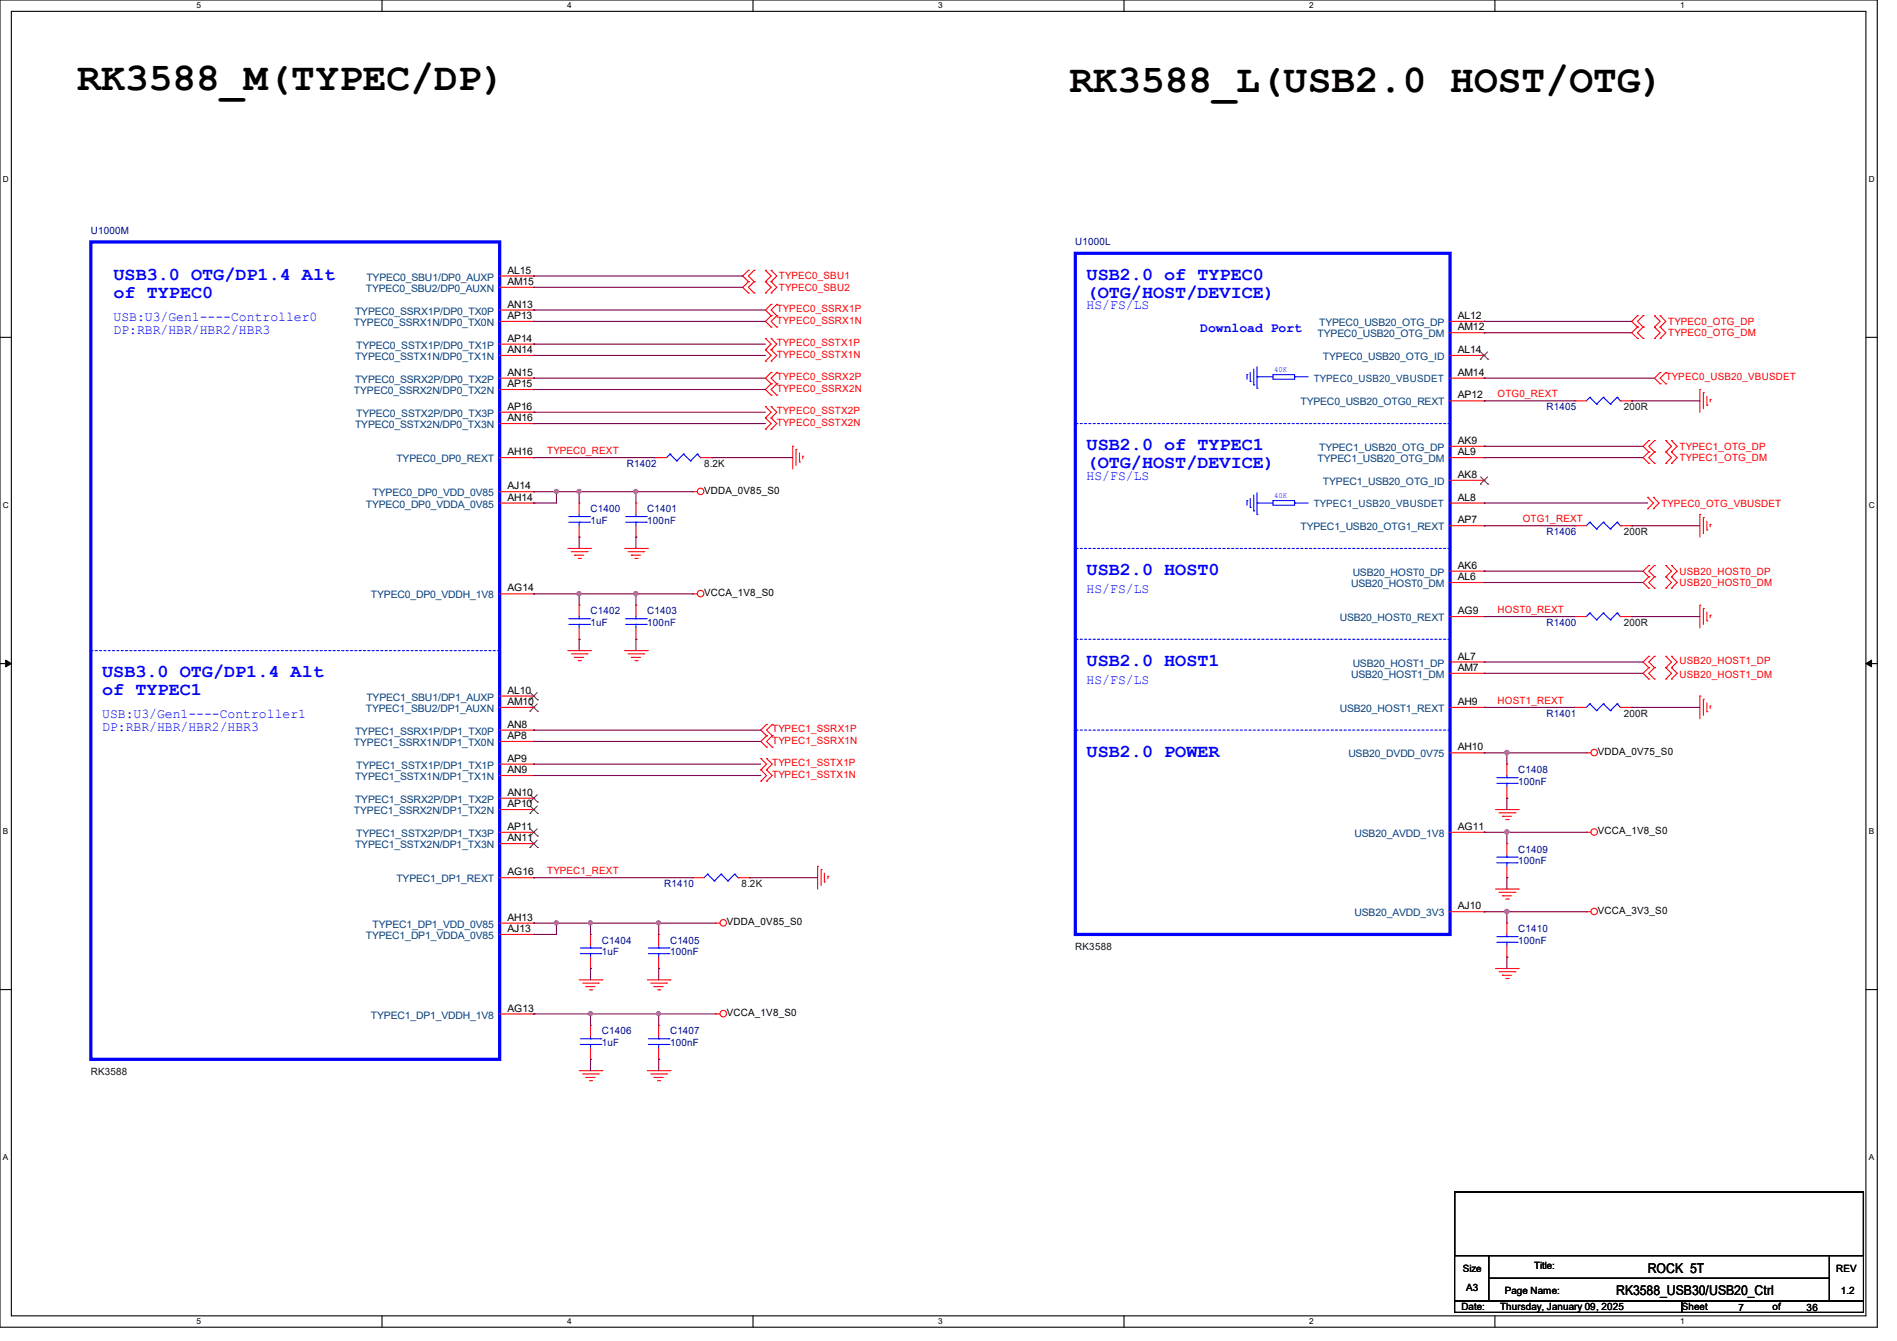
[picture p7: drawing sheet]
<svg xmlns="http://www.w3.org/2000/svg" width="297mm" height="210mm" viewBox="0 0 297 210" stroke-linecap="round" stroke-linejoin="round" font-family="sans-serif">
<path d="M0 0h293.9v207.9h-293.9zM1.8 1.8h290.3v204.3h-290.3z" fill="none" stroke="#000" stroke-width=".17"/>
<g fill="#fff">
<path d="M30.8 .2h.7v1.4h-.7z"/>
<path d="M30.8 206.2h.7v1.4h-.7z"/>
</g>
<path d="M59.8 0v1.8M59.8 206.1v1.8" fill="none" stroke="#000" stroke-width=".17"/>
<g fill="#fff">
<path d="M88.8 .2h.7v1.4h-.7z"/>
<path d="M88.8 206.2h.7v1.4h-.7z"/>
</g>
<path d="M117.9 0v1.8M117.9 206.1v1.8" fill="none" stroke="#000" stroke-width=".17"/>
<g fill="#fff">
<path d="M146.9 .2h.7v1.4h-.7z"/>
<path d="M146.9 206.2h.7v1.4h-.7z"/>
</g>
<path d="M176 0v1.8M176 206.1v1.8" fill="none" stroke="#000" stroke-width=".17"/>
<g fill="#fff">
<path d="M205 .2h.7v1.4h-.7z"/>
<path d="M205 206.2h.7v1.4h-.7z"/>
</g>
<path d="M234.1 0v1.8M234.1 206.1v1.8" fill="none" stroke="#000" stroke-width=".17"/>
<g fill="#fff">
<path d="M263.1 .2h.6v1.4h-.6z"/>
<path d="M263.1 206.2h.6v1.4h-.6z"/>
<path d="M.5 27.3h.9v1.4h-.9z"/>
<path d="M292.6 27.3h.9v1.4h-.9z"/>
<path d="M.5 78.4h.9v1.4h-.9z"/>
<path d="M292.6 78.4h.9v1.4h-.9z"/>
</g>
<path d="M0 52.8h1.8M292.1 52.8h1.8" fill="none" stroke="#000" stroke-width=".17"/>
<g fill="#fff">
<path d="M.5 129.5h.8v1.4h-.8z"/>
<path d="M292.6 129.5h.8v1.4h-.8z"/>
</g>
<path d="M0 103.9h1.8M292.1 103.9h1.8" fill="none" stroke="#000" stroke-width=".17"/>
<path d="M.9 103.4l.9 .5-.9 .5zM292.1 103.9l.9-.5v1z" fill="#000" stroke="#000" stroke-width=".16"/>
<g fill="#fff">
<path d="M.5 180.5h.8v1.4h-.8z"/>
<path d="M292.6 180.5h.8v1.4h-.8z"/>
</g>
<path d="M0 155h1.8M292.1 155h1.8M227.8 186.7h64v9.9h-64zM227.8 196.6h5.3v7.2h-5.3zM233.1 196.6h53.3v3.6h-53.3zM286.4 196.6h5.4v7.2h-5.4zM227.8 203.8h35.5v1.7h-35.5zM233.1 200.2h53.3v3.6h-53.3zM263.3 203.8h28.5v1.7h-28.5z" fill="none" stroke="#000" stroke-width=".17"/>
<g fill="none" stroke="#f00" stroke-width=".17">
<path d="M78.2 43.2h5.4M78.2 45h5.4M78.2 48.6h5.4M78.2 55.7h5.4M78.2 59.2h5.4M78.2 50.3h5.4M78.2 53.9h5.4M83.6 43.2h.1M83.6 45h.1M83.6 48.6h.1M83.6 55.7h.1M83.6 59.2h.1"/>
<path d="M83.6 50.3h.1M83.6 53.9h.1M117.2 42.3h.1M117.2 44.1h.1M117.2 45.9h.1M117.2 42.3l-.9 .9 .9 .9M117.2 44.1l-.9 .9 .9 .9M118.1 44.1h.1M118.1 42.3h.1M118.1 45.9h.1M118.1 42.3l-.9 .9 .9 .9M118.1 44.1l-.9 .9 .9 .9"/>
<path d="M119.8 44.1h.1M119.8 42.3h.1M119.8 45.9h.1M119.8 54.8h.1M119.8 53h.1M119.8 56.6h.1M119.8 42.3l.9 .9-.9 .9M119.8 44.1l.9 .9-.9 .9M119.8 53l.9 .9-.9 .9M119.8 54.8l.9 .9-.9 .9M120.7 44.1h.1M120.7 42.3h.1"/>
<path d="M120.7 45.9h.1M120.7 58.3h.1M120.7 54.8h.1M120.7 53h.1M120.7 56.6h.1M120.7 47.7h.1M120.7 49.4h.1M120.7 51.2h.1M120.7 42.3l.9 .9-.9 .9M120.7 47.7l-.9 .9 .9 .8M120.7 44.1l.9 .9-.9 .9M120.7 58.3l-.9 .9 .9 .9"/>
<path d="M120.7 53l.9 .9-.9 .9M120.7 54.8l.9 .9-.9 .9M120.7 49.4l-.9 .9 .9 .9M121.6 58.3h.1M121.6 49.4h.1M121.6 47.7h.1M121.6 51.2h.1M121.6 47.7l-.9 .9 .9 .8M121.6 58.3l-.9 .9 .9 .9M121.6 49.4l-.9 .9 .9 .9M227 55.7h5.4M227 59.2h5.4"/>
<path d="M227 50.3h5.4M227 52.1h5.4M232.4 50.3h.1M232.4 55.7h.1M232.4 52.1h.1M232.4 59.2h.1M256.4 49.4h.1M256.4 51.2h.1M256.4 53h.1M256.4 49.4l-.9 .9 .9 .9M256.4 51.2l-.9 .9 .9 .9M257.3 51.2h.1"/>
<path d="M257.3 49.4h.1M257.3 53h.1M257.3 49.4l-.9 .9 .9 .9M257.3 51.2l-.9 .9 .9 .9M259 51.2h.1M259 49.4h.1M259 53h.1M259 49.4l.9 .9-.9 .9M259 51.2l.9 .9-.9 .9M259.9 51.2h.1M259.9 49.4h.1M259.9 53h.1"/>
<path d="M259.9 58.3h.1M259.9 49.4l.9 .9-.9 .9M259.9 51.2l.9 .9-.9 .9M259.9 58.3l-.9 .9 .9 .9M260.8 58.3h.1M260.8 58.3l-.9 .9 .9 .9M78.2 77h5.4M78.2 78.8h5.4M78.2 71.7h5.4M78.2 66.3h5.4M78.2 61h5.4M78.2 64.6h5.4"/>
<path d="M83.6 78.8h.1M83.6 71.7h.1M83.6 77h.1M83.6 66.3h.1M83.6 61h.1M83.6 64.6h.1M90.7 78.8h.1M90.7 78.8v1.8M99.6 78.8h.1M99.6 78.8v1.8M102.6 71.7h.1M102.6 71.7h1.8"/>
<path d="M108.5 77h.1M108.5 77h.7M109.7 71.7h1.8M111.5 71.7h.1M119.8 65.4h.1M119.8 63.7h.1M119.8 67.2h.1M119.8 63.7l.9 .9-.9 .8M119.8 65.4l.9 .9-.9 .9M120.7 65.4h.1M120.7 63.7h.1M120.7 67.2h.1"/>
<path d="M120.7 60.1h.1M120.7 61.9h.1M120.7 63.7l.9 .9-.9 .8M120.7 65.4l.9 .9-.9 .9M120.7 60.1l-.9 .9 .9 .9M121.6 61.9h.1M121.6 60.1h.1M121.6 60.1l-.9 .9 .9 .9M124.1 69.9h.1M124.1 69.9v3.5M124.6 70.4h.1M124.6 70.4v2.5"/>
<path d="M125.2 72.3h.1M125.2 71v1.3M125.7 71.5h.1M125.7 71.5v.3M227 62.8h5.4M227 78.8h5.4M227 71.7h5.4M227 75.2h5.4M227 69.9h5.4M232.4 75.2h.1M232.4 69.9h.1M232.4 78.8h.1"/>
<path d="M232.4 71.7h.1M232.4 62.8h.1M246.6 62.8h.1M246.6 62.8h1.8M253.7 62.8h1.8M255.5 62.8h.1M258 77.9h.1M258 79.7h.1M258 77.9l.9 .9-.9 .9M258.1 69h.1M258.1 70.8h.1M258.1 72.6h.1"/>
<path d="M258.1 69l-.8 .9 .8 .9M258.1 70.8l-.8 .9 .8 .9M258.9 77.9h.1M258.9 79.7h.1M258.9 77.9l.9 .9-.9 .9M259 70.8h.1M259 69h.1M259 72.6h.1M259 69l-.9 .9 .9 .9M259 70.8l-.9 .9 .9 .9M259.9 60.1h.1M260.8 70.8h.1"/>
<path d="M260.8 69h.1M260.8 72.6h.1M260.8 60.1h.1M260.8 69l.9 .9-.9 .9M260.8 70.8l.9 .9-.9 .9M261.7 70.8h.1M261.7 69h.1M261.7 72.6h.1M261.7 69l.9 .9-.9 .9M261.7 70.8l.9 .9-.9 .9M266.1 61h.1M266.1 61v3.6"/>
<path d="M266.7 61.5h.1M266.7 61.5v2.5M267.3 63.5h.1M267.3 62.1v1.4M267.8 62.6h.1M267.8 62.6v.3M78.2 93h5.4M83.6 93h.1M88.9 85.9h3.6M89.5 86.4h2.4M90 87h.1M90 87h1.4"/>
<path d="M90.5 87.5h.3M90.7 94.8h.1M90.7 84.1h.1M90.7 82.3v1.8M90.7 94.8v1.8M90.7 98.3v1.8M90.8 87.5h.1M91.9 86.4h.1M92.5 85.9h.1M97.8 85.9h3.5M98.3 86.4h2.5M98.8 87h.1"/>
<path d="M98.8 87h1.5M99.4 87.5h.3M99.6 94.8h.1M99.6 84.1h.1M99.6 82.3v1.8M99.6 94.8v1.8M99.6 98.3v1.8M99.7 87.5h.1M100.8 86.4h.1M101.3 85.9h.1M108.5 93h.1M108.5 93h.7"/>
<path d="M227 96.6h5.4M227 89.5h5.4M227 91.2h5.4M227 82.3h5.4M232.4 96.6h.1M232.4 89.5h.1M232.4 91.2h.1M232.4 82.3h.1M246.6 96.6h.1M246.6 82.3h.1M246.6 96.6h1.8M246.6 82.3h1.8"/>
<path d="M253.7 96.6h1.8M253.7 82.3h1.8M255.5 96.6h.1M255.5 82.3h.1M258.1 88.6h.1M258.1 90.3h.1M258.1 92.1h.1M258.1 88.6l-.8 .9 .8 .8M258.1 90.3l-.8 .9 .8 .9M259 90.3h.1M259 88.6h.1M259 92.1h.1"/>
<path d="M259 88.6l-.9 .9 .9 .8M259 90.3l-.9 .9 .9 .9M260.8 90.3h.1M260.8 88.6h.1M260.8 92.1h.1M260.8 88.6l.9 .9-.9 .8M260.8 90.3l.9 .9-.9 .9M261.7 90.3h.1M261.7 88.6h.1M261.7 92.1h.1M261.7 88.6l.9 .9-.9 .8M261.7 90.3l.9 .9-.9 .9"/>
<path d="M266.1 94.8h.1M266.1 80.6h.1M266.1 80.6v3.5M266.1 94.8v3.5M266.7 95.3h.1M266.7 81.1h.1M266.7 81.1v2.5M266.7 95.3v2.5M267.3 97.2h.1M267.3 83h.1M267.3 81.6v1.4M267.3 95.8v1.4"/>
<path d="M267.8 96.4h.1M267.8 82.1h.1M267.8 82.1v.4M267.8 96.4v.3M78.2 109h5.4M78.2 110.8h5.4M78.2 114.3h5.4M78.2 116.1h5.4M78.2 119.7h5.4M83.6 109h.1M83.6 110.8h.1M83.6 114.3h.1"/>
<path d="M83.6 116.1h.1M83.6 119.7h.1M88.9 101.9h3.6M89.5 102.4h2.4M90 103h.1M90 103h1.4M90.5 103.5h.3M90.7 100.1h.1M90.8 103.5h.1M91.9 102.4h.1M92.5 101.9h.1M97.8 101.9h3.5"/>
<path d="M98.3 102.4h2.5M98.8 103h.1M98.8 103h1.5M99.4 103.5h.3M99.6 100.1h.1M99.7 103.5h.1M100.8 102.4h.1M101.3 101.9h.1M119.1 118.8h.1M119.1 118.8l.9 .9-.9 .9M120 118.8h.1M120 113.5h.1"/>
<path d="M120 115.2h.1M120 117h.1M120 118.8l.9 .9-.9 .9M120 113.5l-.9 .8 .9 .9M120 115.2l-.9 .9 .9 .9M120.9 115.2h.1M120.9 113.5h.1M120.9 117h.1M120.9 113.5l-.9 .8 .9 .9M120.9 115.2l-.9 .9 .9 .9M227 117.9h5.4M227 110.8h5.4"/>
<path d="M227 103.7h5.4M227 105.5h5.4M232.4 110.8h.1M232.4 117.9h.1M232.4 103.7h.1M232.4 105.5h.1M235.9 119.7h.1M235.9 119.7v1.8M246.6 110.8h.1M246.6 110.8h1.8M248.4 117.9h.1M248.4 117.9h.7"/>
<path d="M253.7 110.8h1.8M255.5 110.8h.1M258.1 102.8h.1M258.1 104.6h.1M258.1 106.3h.1M258.1 102.8l-.8 .9 .8 .9M258.1 104.6l-.8 .9 .8 .8M259 104.6h.1M259 102.8h.1M259 106.3h.1M259 102.8l-.9 .9 .9 .9M259 104.6l-.9 .9 .9 .8"/>
<path d="M260.8 104.6h.1M260.8 102.8h.1M260.8 106.3h.1M260.8 102.8l.9 .9-.9 .9M260.8 104.6l.9 .9-.9 .8M261.7 104.6h.1M261.7 102.8h.1M261.7 106.3h.1M261.7 102.8l.9 .9-.9 .9M261.7 104.6l.9 .9-.9 .8M266.1 109h.1M266.1 109v3.6"/>
<path d="M266.7 109.5h.1M266.7 109.5v2.5M267.3 111.5h.1M267.3 110.1v1.4M267.8 110.6h.1M267.8 110.6v.4M78.2 126.8h5.4M78.2 130.3h5.4M78.2 137.5h5.4M78.2 121.5h5.4M78.2 125h5.4M78.2 132.1h5.4"/>
<path d="M83.6 137.5h.1M83.6 121.5h.1M83.6 125h.1M83.6 132.1h.1M83.6 126.8h.1M83.6 130.3h.1M108.5 137.5h.1M108.5 137.5h1.7M115.6 137.5h1.7M117.3 137.5h.1M119.1 120.6h.1M119.1 122.3h.1"/>
<path d="M119.1 120.6l.9 .9-.9 .8M120 120.6h.1M120 122.3h.1M120 120.6l.9 .9-.9 .8M128 135.7h.1M128 135.7v3.5M128.6 136.2h.1M128.6 136.2v2.5M129.1 138.1h.1M129.1 136.7v1.4M129.6 137.2h.1M129.6 137.2v.4"/>
<path d="M227 130.3h5.4M232.4 130.3h.1M234.1 139.2h3.6M234.1 126.8h3.6M234.7 139.7h2.5M234.7 127.3h2.5M235.2 127.8h.1M235.2 127.8h1.4M235.8 128.4h.3M235.9 125h.1M235.9 132.1h.1M235.9 137.5h.1"/>
<path d="M235.9 123.2v1.8M235.9 132.1v1.8M235.9 135.7v1.8M236.1 128.4h.1M237.2 139.7h.1M237.2 127.3h.1M237.7 139.2h.1M237.7 126.8h.1M248.4 130.3h.1M248.4 130.3h.7M78.2 158.8h5.4M78.2 144.6h5.4"/>
<path d="M78.2 146.3h5.4M83.6 158.8h.1M83.6 144.6h.1M83.6 146.3h.1M90.7 153.5h3.5M91.2 154h2.5M91.7 154.5h.1M91.7 154.5h1.5M92.3 155h.3M92.5 146.3h.1M92.5 151.7h.1M92.5 146.3v1.8"/>
<path d="M92.5 149.9v1.8M92.6 155h.1M93.7 154h.1M94.2 153.5h.1M101.3 153.5h3.6M101.9 154h2.5M102.4 154.5h.1M102.4 154.5h1.4M103 155h.3M103.1 146.3h.1M103.1 151.7h.1M103.1 146.3v1.8"/>
<path d="M103.1 149.9v1.8M103.3 155h.1M104.4 154h.1M104.9 153.5h.1M112 158.8h.1M112 144.6h.1M112 158.8h.7M112 144.6h.7M227 142.8h5.4M232.4 142.8h.1M234.1 151.7h3.6M234.7 152.2h2.5"/>
<path d="M235.2 140.3h.1M235.2 152.7h.1M235.2 140.3h1.4M235.2 152.7h1.4M235.8 140.8h.3M235.8 153.2h.3M235.9 144.6h.1M235.9 149.9h.1M235.9 144.6v1.7M235.9 148.1v1.8M236.1 140.8h.1M236.1 153.2h.1"/>
<path d="M237.2 152.2h.1M237.7 151.7h.1M248.4 142.8h.1M248.4 142.8h.7M90.7 167.7h3.5M91.2 168.2h2.5M91.7 168.7h.1M91.7 168.7h1.5M92.3 169.2h.3M92.5 160.6h.1M92.5 165.9h.1M92.5 160.6v1.7"/>
<path d="M92.5 164.1v1.8M92.6 169.2h.1M93.7 168.2h.1M94.2 167.7h.1M101.3 167.7h3.6M101.9 168.2h2.5M102.4 168.7h.1M102.4 168.7h1.4M103 169.2h.3M103.1 160.6h.1M103.1 165.9h.1M103.1 160.6v1.7"/>
<path d="M103.1 164.1v1.8M103.3 169.2h.1M104.4 168.2h.1M104.9 167.7h.1"/>
<circle cx="109.7" cy="77" r=".51"/>
<circle cx="109.7" cy="93" r=".51"/>
<circle cx="249.6" cy="117.9" r=".51"/>
<circle cx="249.6" cy="130.3" r=".51"/>
<circle cx="113.2" cy="144.5" r=".51"/>
<circle cx="113.2" cy="158.8" r=".51"/>
<circle cx="249.6" cy="142.7" r=".51"/>
</g>
<g fill="none" stroke="#00f" stroke-width=".17">
<path d="M195.2 58.7h.1M195.2 58.7v.7M195.7 59.7h.1M195.7 58.3v1.4M196.3 57.8v2.5M196.8 59h.1M196.8 57.4v3.4M196.8 59h2.5M199.3 58.7h3.4v.7h-3.4zM202.7 59h.1M202.7 59h2.1M104.9 71.1h.1"/>
<path d="M104.9 71.1l-.5 .6M104.9 71.1l1.1 1.1M106 72.2h.1M107 71.1h.1M107 71.1l-1 1.1M107 71.1l1.1 1.1M108.1 72.2h.1M109.2 71.1h.1M109.2 71.1l-1.1 1.1M109.2 71.1l.5 .6M109.7 71.7h.1M195.2 78.4h.1"/>
<path d="M195.2 78.4v.7M195.7 79.5h.1M195.7 78.1v1.4M196.3 60.3h.1M196.3 77.5v2.5M196.8 78.8h.1M196.8 60.8h.1M196.8 77.2v3.4M196.8 78.8h2.5M199.3 78.4h3.4v.7h-3.4zM202.7 78.8h.1M202.7 78.8h2.1"/>
<path d="M248.9 62.2h.1M248.9 62.2l-.5 .6M248.9 62.2l1.1 1.1M250 63.3h.1M251 62.2h.1M251 62.2l-1 1.1M251 62.2l1.1 1.1M252.1 63.3h.1M253.2 62.2h.1M253.2 62.2l-1.1 1.1M253.2 62.2l.5 .6M253.7 62.8h.1"/>
<path d="M89.1 97.8h3.2M89.1 96.9h3.2M89.1 81.8h3.2M89.1 80.9h3.2M90.7 96.9h.1M90.7 97.8h.1M90.7 80.9h.1M90.7 81.8h.1M90.7 80.6v.3M90.7 81.8v.5M90.7 96.6v.3M90.7 97.8v.5"/>
<path d="M92.3 97.8h.1M92.3 96.9h.1M92.3 81.8h.1M92.3 80.9h.1M98 97.8h3.2M98 96.9h3.2M98 81.8h3.2M98 80.9h3.2M99.6 96.9h.1M99.6 97.8h.1M99.6 80.9h.1M99.6 81.8h.1"/>
<path d="M99.6 80.6v.3M99.6 81.8v.5M99.6 96.6v.3M99.6 97.8v.5M101.2 97.8h.1M101.2 96.9h.1M101.2 81.8h.1M101.2 80.9h.1M196.3 80h.1M196.8 80.6h.1M248.9 96h.1M248.9 81.8h.1"/>
<path d="M248.9 96l-.5 .6M248.9 96l1.1 1.1M248.9 81.8l-.5 .5M248.9 81.8l1.1 1M250 97.1h.1M250 82.8h.1M251 96h.1M251 81.8h.1M251 96l-1 1.1M251 96l1.1 1.1M251 81.8l-1 1M251 81.8l1.1 1"/>
<path d="M252.1 97.1h.1M252.1 82.8h.1M253.2 96h.1M253.2 81.8h.1M253.2 96l-1.1 1.1M253.2 96l.5 .6M253.2 81.8l-1.1 1M253.2 81.8l.5 .5M253.7 96.6h.1M253.7 82.3h.1M248.9 110.2h.1M248.9 110.2l-.5 .6"/>
<path d="M248.9 110.2l1.1 1.1M250 111.3h.1M251 110.2h.1M251 110.2l-1 1.1M251 110.2l1.1 1.1M252.1 111.3h.1M253.2 110.2h.1M253.2 110.2l-1.1 1.1M253.2 110.2l.5 .6M253.7 110.8h.1M110.8 136.9h.1M110.8 136.9l-.6 .6"/>
<path d="M110.8 136.9l1 1.1M111.8 138h.1M112.9 136.9h.1M112.9 136.9l-1.1 1.1M112.9 136.9l1.1 1.1M114 138h.1M115 136.9h.1M115 136.9l-1 1.1M115 136.9l.6 .6M115.6 137.5h.1M234.4 122.7h3.1M234.4 121.8h3.1"/>
<path d="M234.4 135.1h3.1M234.4 134.2h3.1M235.9 121.8h.1M235.9 122.7h.1M235.9 134.2h.1M235.9 135.1h.1M235.9 121.5v.3M235.9 122.7v.5M235.9 133.9v.3M235.9 135.1v.6M237.5 122.7h.1M237.5 121.8h.1"/>
<path d="M237.5 135.1h.1M237.5 134.2h.1M90.8 149.4h3.3M90.8 148.5h3.3M92.5 148.5h.1M92.5 149.4h.1M92.5 148.1v.4M92.5 149.4v.5M94.1 149.4h.1M94.1 148.5h.1M101.5 149.4h3.2M101.5 148.5h3.2"/>
<path d="M103.1 148.5h.1M103.1 149.4h.1M103.1 148.1v.4M103.1 149.4v.5M104.7 149.4h.1M104.7 148.5h.1M234.4 147.6h3.1M234.4 146.7h3.1M235.9 146.7h.1M235.9 147.6h.1M235.9 146.3v.4M235.9 147.6v.5"/>
<path d="M237.5 147.6h.1M237.5 146.7h.1M90.8 163.6h3.3M90.8 162.7h3.3M92.5 162.7h.1M92.5 163.6h.1M92.5 162.3v.4M92.5 163.6v.5M94.1 163.6h.1M94.1 162.7h.1M101.5 163.6h3.2M101.5 162.7h3.2"/>
<path d="M103.1 162.7h.1M103.1 163.6h.1M103.1 162.3v.4M103.1 163.6v.5M104.7 163.6h.1M104.7 162.7h.1"/>
</g>
<path d="M14.2 37.9h64v128h-64zM168.4 39.7h58.6v106.6h-58.6z" fill="none" stroke="#00f" stroke-width=".51"/>
<path d="M168.4 66.3h.1M227 66.3h-58.6M168.4 85.9h.1M227 85.9h-58.6M14.2 101.9h.1M78.2 101.9h-64M168.4 100.1h.1M168.4 114.3h.1M227 100.1h-58.6M227 114.3h-58.6" fill="none" stroke="#00f" stroke-width=".17" stroke-dasharray=".3 .3"/>
<g fill="none" stroke="#7f3f00" stroke-width=".16">
<path d="M231.8 56.3h.1M231.8 55.1l1.2 1.2M232.9 55.1l-1.1 1.2M233 56.3h.1M231.8 75.8h.1M231.8 74.7l1.2 1.1M232.9 74.7l-1.1 1.1M233 75.8h.1M83 109.6h.1M83 111.4h.1M83 108.5l1.2 1.1M83 110.2l1.2 1.2"/>
<path d="M84.1 108.5l-1.1 1.1M84.1 110.2l-1.1 1.2M84.2 109.6h.1M84.2 111.4h.1M83 125.6h.1M83 132.7h.1M83 127.4h.1M83 130.9h.1M83 124.5l1.2 1.1M83 131.6l1.2 1.1M83 126.2l1.2 1.2M83 129.8l1.2 1.1"/>
<path d="M84.1 124.5l-1.1 1.1M84.1 131.6l-1.1 1.1M84.1 126.2l-1.1 1.2M84.1 129.8l-1.1 1.1M84.2 125.6h.1M84.2 132.7h.1M84.2 127.4h.1M84.2 130.9h.1"/>
</g>
<g fill="none" stroke="#7f003f" stroke-width=".17">
<path d="M83.6 43.2h.1M83.6 45h.1M83.6 59.2h.1M83.6 53.9h.1M83.6 55.7h.1M83.6 48.6h.1M83.6 50.3h.1M83.6 50.3h36.2M83.6 43.2h32.7M83.6 45h32.7M83.6 59.2h36.2M83.6 53.9h36.2"/>
<path d="M83.6 55.7h36.2M83.6 48.6h36.2M232.4 50.3h.1M232.4 52.1h.1M232.4 59.2h.1M232.4 50.3h23.1M232.4 52.1h23.1M232.4 59.2h26.6M83.6 71.7h.1M83.6 77h.1M83.6 78.8h.1M83.6 64.6h.1"/>
<path d="M83.6 66.3h.1M83.6 61h.1M83.6 71.7h19M83.6 77h24.9M83.6 64.6h36.2M83.6 66.3h36.2M83.6 61h36.2M87.1 77h.1M87.1 77v1.8h-3.5M90.7 77h.1M90.7 77v1.8M99.6 77h.1"/>
<path d="M99.6 77v1.8M111.5 71.7h.1M111.5 71.7h12.6M232.4 69.9h.1M232.4 71.7h.1M232.4 62.8h.1M232.4 78.8h.1M232.4 69.9h24.9M232.4 71.7h24.9M232.4 62.8h14.2M232.4 78.8h25.6M255.5 62.8h.1"/>
<path d="M255.5 62.8h10.6M83.6 93h.1M83.6 93h24.9M90.7 93h.1M90.7 84.1h.1M90.7 84.1v1.8M90.7 93v1.8M99.6 93h.1M99.6 84.1h.1M99.6 84.1v1.8M99.6 93v1.8M232.4 89.5h.1"/>
<path d="M232.4 91.2h.1M232.4 96.6h.1M232.4 82.3h.1M232.4 89.5h24.9M232.4 91.2h24.9M232.4 96.6h14.2M232.4 82.3h14.2M255.5 96.6h.1M255.5 82.3h.1M255.5 96.6h10.6M255.5 82.3h10.6M83.6 119.7h.1"/>
<path d="M83.6 114.3h.1M83.6 116.1h.1M83.6 119.7h35.5M83.6 114.3h35.5M83.6 116.1h35.5M90.7 100.1h.1M90.7 100.1v1.8M99.6 100.1h.1M99.6 100.1v1.8M232.4 103.7h.1M232.4 105.5h.1M232.4 117.9h.1"/>
<path d="M232.4 110.8h.1M232.4 103.7h24.9M232.4 105.5h24.9M232.4 117.9h16M232.4 110.8h14.2M235.9 117.9h.1M235.9 117.9v1.8M255.5 110.8h.1M255.5 110.8h10.6M83.6 121.5h.1M83.6 137.5h.1M83.6 121.5h35.5"/>
<path d="M83.6 137.5h24.9M117.3 137.5h.1M117.3 137.5h10.7M232.4 130.3h.1M232.4 130.3h16M235.9 125h.1M235.9 137.5h.1M235.9 130.3h.1M235.9 125v1.8M235.9 130.3v1.8M235.9 137.5v1.7M83.6 158.8h.1"/>
<path d="M83.6 144.6h.1M83.6 146.3h.1M83.6 158.8h28.4M83.6 144.6h28.4M87.1 144.6h.1M87.1 144.6v1.7h-3.5M92.5 158.8h.1M92.5 144.6h.1M92.5 151.7h.1M92.5 144.6v1.7M92.5 151.7v1.8M92.5 158.8v1.8"/>
<path d="M103.1 144.6h.1M103.1 151.7h.1M103.1 158.8h.1M103.1 144.6v1.7M103.1 151.7v1.8M103.1 158.8v1.8M232.4 142.8h.1M232.4 142.8h16M235.9 142.8h.1M235.9 149.9h.1M235.9 142.8v1.8M235.9 149.9v1.8"/>
<path d="M92.5 165.9h.1M92.5 165.9v1.8M103.1 165.9h.1M103.1 165.9v1.8"/>
</g>
<g fill="#f0f" stroke="#f0f" stroke-width=".17">
<circle cx="235.9" cy="142.7" r=".34"/>
<circle cx="99.5" cy="93" r=".32"/>
<circle cx="90.7" cy="93" r=".32"/>
<circle cx="99.5" cy="77" r=".32"/>
<circle cx="90.7" cy="77" r=".32"/>
<circle cx="87.1" cy="77" r=".32"/>
<circle cx="92.4" cy="158.8" r=".32"/>
<circle cx="87.1" cy="144.5" r=".32"/>
<circle cx="92.4" cy="144.5" r=".32"/>
<circle cx="103.1" cy="158.8" r=".32"/>
<circle cx="103.1" cy="144.5" r=".32"/>
<circle cx="235.9" cy="117.9" r=".34"/>
<circle cx="235.9" cy="130.3" r=".34"/>
</g>
<g font-size="6.2">
<text x="12.1" y="14.1">RK3588_M(TYPEC/DP)</text>
<text x="167.5" y="14.4">RK3588_L(USB2.0 HOST/OTG)</text>
</g>
<g font-size="2.8" fill="#00f">
<text x="17.8" y="43.8">USB3.0 OTG/DP1.4 Alt</text>
<text x="17.8" y="46.7">of TYPEC0</text>
<text x="170.1" y="43.8">USB2.0 of TYPEC0</text>
<text x="170.1" y="46.7">(OTG/HOST/DEVICE)</text>
<text x="170.1" y="70.5">USB2.0 of TYPEC1</text>
<text x="170.1" y="73.3">(OTG/HOST/DEVICE)</text>
<text x="170.1" y="90">USB2.0 HOST0</text>
<text x="16" y="106">USB3.0 OTG/DP1.4 Alt</text>
<text x="170.1" y="104.3">USB2.0 HOST1</text>
<text x="16" y="108.9">of TYPEC1</text>
<text x="170.1" y="118.5">USB2.0 POWER</text>
</g>
<g font-size="2.1" fill="#00f">
<text x="17.8" y="50.2">USB:U3/Gen1----Controller0</text>
<text x="17.8" y="52.3">DP:RBR/HBR/HBR2/HBR3</text>
<text x="170.1" y="48.4">HS/FS/LS</text>
<text x="187.9" y="52.1">Download Port</text>
<text x="170.1" y="75.1">HS/FS/LS</text>
<text x="170.1" y="92.9">HS/FS/LS</text>
<text x="170.1" y="107.1">HS/FS/LS</text>
<text x="16" y="112.4">USB:U3/Gen1----Controller1</text>
<text x="16" y="114.6">DP:RBR/HBR/HBR2/HBR3</text>
</g>
<g font-size="2.1">
<text x="253" y="202.9">RK3588_USB30/USB20_Ctrl</text>
<text x="258" y="199.3">ROCK 5T</text>
</g>
<g font-size="1.6" fill="#00007f">
<text x="14.2" y="36.7">U1000M</text>
<text x="168.4" y="38.4">U1000L</text>
<text x="242.1" y="64.2">R1405</text>
<text x="98.1" y="73.1">R1402</text>
<text x="92.5" y="80.2">C1400</text>
<text x="92.5" y="82">1uF</text>
<text x="101.3" y="80.2">C1401</text>
<text x="101.3" y="82">100nF</text>
<text x="242.1" y="83.8">R1406</text>
<text x="92.5" y="96.2">C1402</text>
<text x="92.5" y="98">1uF</text>
<text x="101.3" y="96.2">C1403</text>
<text x="101.3" y="98">100nF</text>
<text x="242.1" y="98">R1400</text>
<text x="242.1" y="112.2">R1401</text>
<text x="237.7" y="121.1">C1408</text>
<text x="237.7" y="122.9">100nF</text>
<text x="237.7" y="133.6">C1409</text>
<text x="237.7" y="135.3">100nF</text>
<text x="104" y="138.9">R1410</text>
<text x="94.2" y="147.8">C1404</text>
<text x="94.2" y="149.6">1uF</text>
<text x="104.9" y="147.8">C1405</text>
<text x="104.9" y="149.6">100nF</text>
<text x="237.7" y="146">C1410</text>
<text x="237.7" y="147.8">100nF</text>
<text x="94.2" y="162">C1406</text>
<text x="94.2" y="163.8">1uF</text>
<text x="104.9" y="162">C1407</text>
<text x="104.9" y="163.8">100nF</text>
</g>
<g font-size="1.6" fill="#003f7f">
<text x="57.3" y="45.7">TYPEC0_SBU2/DP0_AUXN</text>
<text x="57.4" y="43.9">TYPEC0_SBU1/DP0_AUXP</text>
<text x="55.4" y="51.1">TYPEC0_SSRX1N/DP0_TX0N</text>
<text x="55.6" y="49.3">TYPEC0_SSRX1P/DP0_TX0P</text>
<text x="206.3" y="52.8">TYPEC0_USB20_OTG_DM</text>
<text x="206.5" y="51.1">TYPEC0_USB20_OTG_DP</text>
<text x="55.6" y="56.4">TYPEC0_SSTX1N/DP0_TX1N</text>
<text x="55.6" y="59.9">TYPEC0_SSRX2P/DP0_TX2P</text>
<text x="55.8" y="54.6">TYPEC0_SSTX1P/DP0_TX1P</text>
<text x="205.7" y="59.8">TYPEC0_USB20_VBUSDET</text>
<text x="207.1" y="56.4">TYPEC0_USB20_OTG_ID</text>
<text x="55.4" y="61.7">TYPEC0_SSRX2N/DP0_TX2N</text>
<text x="55.8" y="65.3">TYPEC0_SSTX2P/DP0_TX3P</text>
<text x="203.6" y="63.5">TYPEC0_USB20_OTG0_REXT</text>
<text x="55.6" y="67.1">TYPEC0_SSTX2N/DP0_TX3N</text>
<text x="206.5" y="70.6">TYPEC1_USB20_OTG_DP</text>
<text x="58.3" y="77.7">TYPEC0_DP0_VDD_0V85</text>
<text x="62.1" y="72.4">TYPEC0_DP0_REXT</text>
<text x="206.3" y="72.4">TYPEC1_USB20_OTG_DM</text>
<text x="207.1" y="75.9">TYPEC1_USB20_OTG_ID</text>
<text x="57.3" y="79.5">TYPEC0_DP0_VDDA_0V85</text>
<text x="203.6" y="83.1">TYPEC1_USB20_OTG1_REXT</text>
<text x="205.7" y="79.3">TYPEC1_USB20_VBUSDET</text>
<text x="58.1" y="93.7">TYPEC0_DP0_VDDH_1V8</text>
<text x="211.5" y="91.9">USB20_HOST0_DM</text>
<text x="211.8" y="90.2">USB20_HOST0_DP</text>
<text x="209.8" y="97.3">USB20_HOST0_REXT</text>
<text x="211.5" y="106.2">USB20_HOST1_DM</text>
<text x="211.8" y="104.4">USB20_HOST1_DP</text>
<text x="57.3" y="111.5">TYPEC1_SBU2/DP1_AUXN</text>
<text x="57.4" y="109.7">TYPEC1_SBU1/DP1_AUXP</text>
<text x="209.8" y="111.5">USB20_HOST1_REXT</text>
<text x="55.4" y="116.8">TYPEC1_SSRX1N/DP1_TX0N</text>
<text x="55.6" y="115.1">TYPEC1_SSRX1P/DP1_TX0P</text>
<text x="211.1" y="118.6">USB20_DVDD_0V75</text>
<text x="55.6" y="122.2">TYPEC1_SSTX1N/DP1_TX1N</text>
<text x="55.6" y="125.7">TYPEC1_SSRX2P/DP1_TX2P</text>
<text x="55.8" y="120.4">TYPEC1_SSTX1P/DP1_TX1P</text>
<text x="55.4" y="127.5">TYPEC1_SSRX2N/DP1_TX2N</text>
<text x="55.8" y="131.1">TYPEC1_SSTX2P/DP1_TX3P</text>
<text x="212.1" y="131.1">USB20_AVDD_1V8</text>
<text x="55.6" y="132.8">TYPEC1_SSTX2N/DP1_TX3N</text>
<text x="62.1" y="138.2">TYPEC1_DP1_REXT</text>
<text x="212.1" y="143.5">USB20_AVDD_3V3</text>
<text x="57.3" y="147.1">TYPEC1_DP1_VDDA_0V85</text>
<text x="58.3" y="145.3">TYPEC1_DP1_VDD_0V85</text>
<text x="58.1" y="159.5">TYPEC1_DP1_VDDH_1V8</text>
</g>
<g font-size="1.6">
<text x="79.5" y="42.8">AL15</text>
<text x="79.5" y="44.6">AM15</text>
<text x="79.5" y="48.2">AN13</text>
<text x="79.5" y="50">AP13</text>
<text x="79.5" y="53.5">AP14</text>
<text x="228.3" y="50">AL12</text>
<text x="228.3" y="51.7">AM12</text>
<text x="79.5" y="55.3">AN14</text>
<text x="79.5" y="58.8">AN15</text>
<text x="228.3" y="55.3">AL14</text>
<text x="228.3" y="58.8">AM14</text>
<text x="79.5" y="66">AN16</text>
<text x="79.5" y="60.6">AP15</text>
<text x="79.5" y="64.2">AP16</text>
<text x="228.3" y="62.4">AP12</text>
<text x="79.5" y="71.3">AH16</text>
<text x="228.3" y="69.5">AK9</text>
<text x="228.3" y="71.3">AL9</text>
<text x="79.5" y="76.6">AJ14</text>
<text x="110.2" y="77.3">VDDA_0V85_S0</text>
<text x="228.3" y="74.8">AK8</text>
<text x="79.5" y="78.4">AH14</text>
<text x="228.3" y="78.4">AL8</text>
<text x="228.3" y="82">AP7</text>
<text x="228.3" y="89.1">AK6</text>
<text x="79.5" y="92.6">AG14</text>
<text x="110.2" y="93.3">VCCA_1V8_S0</text>
<text x="228.3" y="90.8">AL6</text>
<text x="228.3" y="96.2">AG9</text>
<text x="228.3" y="103.3">AL7</text>
<text x="228.3" y="105.1">AM7</text>
<text x="79.5" y="108.6">AL10</text>
<text x="79.5" y="110.4">AM10</text>
<text x="79.5" y="114">AN8</text>
<text x="228.3" y="110.4">AH9</text>
<text x="79.5" y="115.7">AP8</text>
<text x="79.5" y="119.3">AP9</text>
<text x="228.3" y="117.5">AH10</text>
<text x="250.1" y="118.2">VDDA_0V75_S0</text>
<text x="79.5" y="121.1">AN9</text>
<text x="79.5" y="124.6">AN10</text>
<text x="79.5" y="131.7">AN11</text>
<text x="79.5" y="126.4">AP10</text>
<text x="79.5" y="130">AP11</text>
<text x="228.3" y="130">AG11</text>
<text x="250.1" y="130.7">VCCA_1V8_S0</text>
<text x="79.5" y="137.1">AG16</text>
<text x="228.3" y="142.4">AJ10</text>
<text x="250.1" y="143.1">VCCA_3V3_S0</text>
<text x="79.5" y="144.2">AH13</text>
<text x="79.5" y="146">AJ13</text>
<text x="113.8" y="144.9">VDDA_0V85_S0</text>
<text x="79.5" y="158.4">AG13</text>
<text x="113.8" y="159.1">VCCA_1V8_S0</text>
<text x="229" y="199.1">Size</text>
<text x="229.5" y="202.2">A3</text>
<text x="235.6" y="202.7">Page Name:</text>
<text x="240.2" y="198.8">Title:</text>
<text x="287.5" y="199.1">REV</text>
<text x="288.2" y="202.7">1.2</text>
<text x="228.8" y="205.2">Date:</text>
<text x="234.9" y="205.2">Thursday, January 09, 2025</text>
<text x="263.3" y="205.2">Sheet</text>
<text x="272.2" y="205.4">7</text>
<text x="277.5" y="205.2">of</text>
<text x="282.9" y="205.4">36</text>
</g>
<g font-size="1.6" fill="#f00">
<text x="122" y="43.8">TYPEC0_SBU1</text>
<text x="122" y="45.5">TYPEC0_SBU2</text>
<text x="121.6" y="48.9">TYPEC0_SSRX1P</text>
<text x="121.6" y="50.7">TYPEC0_SSRX1N</text>
<text x="261.2" y="50.9">TYPEC0_OTG_DP</text>
<text x="261.2" y="52.7">TYPEC0_OTG_DM</text>
<text x="121.6" y="59.6">TYPEC0_SSRX2P</text>
<text x="121.6" y="54.2">TYPEC0_SSTX1P</text>
<text x="121.6" y="56">TYPEC0_SSTX1N</text>
<text x="260.8" y="59.6">TYPEC0_USB20_VBUSDET</text>
<text x="121.6" y="64.9">TYPEC0_SSTX2P</text>
<text x="121.6" y="61.3">TYPEC0_SSRX2N</text>
<text x="234.5" y="62.2">OTG0_REXT</text>
<text x="85.7" y="71.1">TYPEC0_REXT</text>
<text x="121.6" y="66.7">TYPEC0_SSTX2N</text>
<text x="263" y="70.4">TYPEC1_OTG_DP</text>
<text x="263" y="72.2">TYPEC1_OTG_DM</text>
<text x="238.4" y="81.8">OTG1_REXT</text>
<text x="260.1" y="79.3">TYPEC0_OTG_VBUSDET</text>
<text x="263" y="90">USB20_HOST0_DP</text>
<text x="263" y="91.8">USB20_HOST0_DM</text>
<text x="234.5" y="96">HOST0_REXT</text>
<text x="263" y="104">USB20_HOST1_DP</text>
<text x="263" y="106.2">USB20_HOST1_DM</text>
<text x="234.5" y="110.2">HOST1_REXT</text>
<text x="120.9" y="114.7">TYPEC1_SSRX1P</text>
<text x="120.9" y="116.5">TYPEC1_SSRX1N</text>
<text x="120.9" y="120">TYPEC1_SSTX1P</text>
<text x="120.9" y="121.8">TYPEC1_SSTX1N</text>
<text x="85.7" y="136.9">TYPEC1_REXT</text>
</g>
<g font-size="1.6" fill="#003f00">
<text x="254.3" y="64.2">200R</text>
<text x="110.2" y="73.1">8.2K</text>
<text x="254.3" y="83.8">200R</text>
<text x="254.3" y="98">200R</text>
<text x="254.3" y="112.2">200R</text>
<text x="116.1" y="138.9">8.2K</text>
<text x="168.4" y="148.8">RK3588</text>
<text x="14.2" y="168.4">RK3588</text>
</g>
<g font-size="1.3">
<text x="30.8" y="1.3">5</text>
<text x="88.8" y="1.3">4</text>
<text x="146.9" y="1.3">3</text>
<text x="205" y="1.3">2</text>
<text x="263.1" y="1.3">1</text>
<text x=".5" y="28.4">D</text>
<text x="292.6" y="28.4">D</text>
<text x=".5" y="79.5">C</text>
<text x="292.6" y="79.5">C</text>
<text x=".5" y="130.6">B</text>
<text x="292.6" y="130.6">B</text>
<text x=".5" y="181.7">A</text>
<text x="292.6" y="181.7">A</text>
<text x="30.8" y="207.4">5</text>
<text x="88.8" y="207.4">4</text>
<text x="146.9" y="207.4">3</text>
<text x="205" y="207.4">2</text>
<text x="263.1" y="207.4">1</text>
</g>
<g font-size="1.2" fill="#00f">
<text x="199.5" y="58.2">40K</text>
<text x="199.5" y="78">40K</text>
</g>
</svg>
